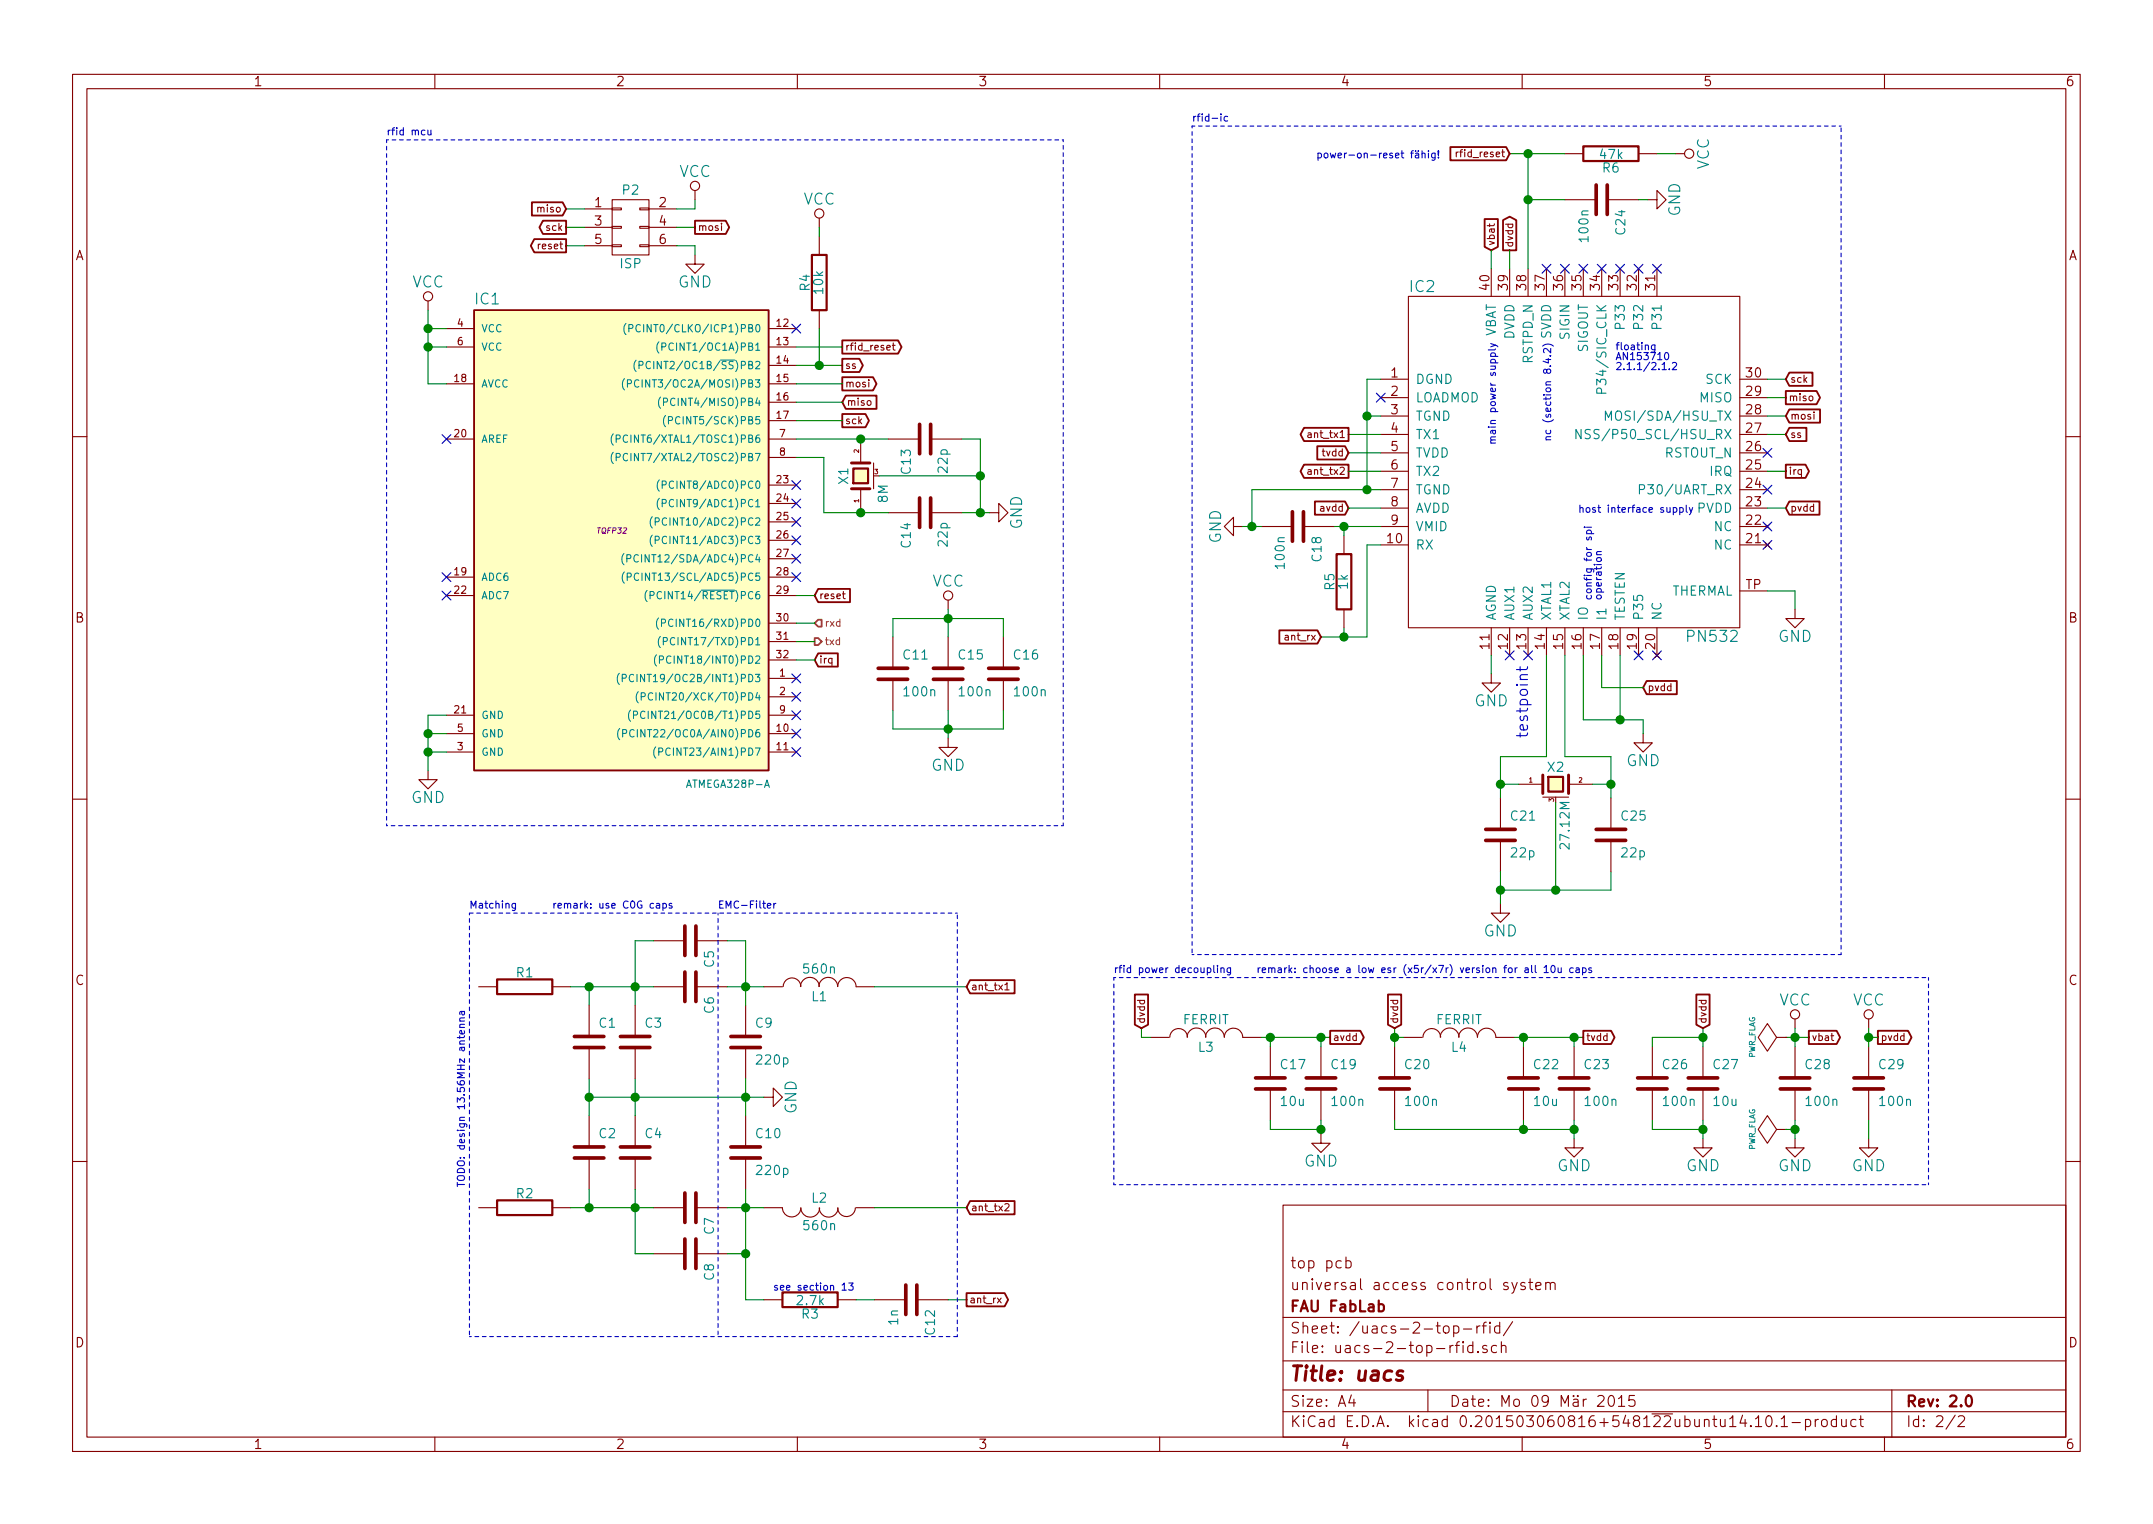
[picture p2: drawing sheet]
<svg xmlns="http://www.w3.org/2000/svg" width="297mm" height="210mm" viewBox="0 0 297 210" stroke-linecap="round" stroke-linejoin="round" font-family="sans-serif">
<g fill="none" stroke="#840000" stroke-width=".15">
<path d="M10 10.3h277v189.9h-277zM12 12.2h273v186.1h-273zM60 10.3v1.9M110 10.3v1.9M160 10.3v1.9M210 10.3v1.9M260 10.3v1.9M80.6 28.8h3.9M80.6 31.4h3.9M80.6 33.9h3.9M84.5 33.8h1.2v.2h-1.2zM84.5 31.2h1.2v.3h-1.2z"/>
<path d="M84.5 28.7h1.2v.3h-1.2zM84.5 27.6h5v7.6h-5zM88.3 33.8h1.2v.2h-1.2zM88.3 31.2h1.2v.3h-1.2zM88.3 28.7h1.2v.3h-1.2zM89.5 28.8h3.8M89.5 31.4h3.8M89.5 33.9h3.8M95.9 35.2v1.2h1.3l-1.3 1.3-1.3-1.3h1.3M95.9 26.3v1.3M113 30.1v1.3M113 32.6v2.6"/>
<path d="M200.9 21v.6M201.2 21l-.3 .2M205.7 37.1v3.8M207.2 21h.4M207.3 20.6v.9l.3 .1M208.3 37.1v3.8M210.8 37.1v3.8M213.4 37.1v3.8M215.9 37.1v3.8M215.9 27.6h4.3M215.9 21.2h2.5M218.4 37.1v3.8"/>
<path d="M221 37.1v3.8M221.7 27.6h4.4M223.5 37.1v3.8M226.1 37.1v3.8M226.1 21.2h2.5M227.3 27.6h1.3v-1.3l1.3 1.3-1.3 1.2v-1.2M228.6 37.1v3.8M231.1 21.2h1.3M59.1 41.5v1.3M61.6 45.3h3.8M61.6 47.9h3.8M61.6 53h3.8"/>
<path d="M106 45.3h3.9M106 47.9h3.9M106 50.4h3.9M106 53h3.9M106 55.5h3.9M106 58h3.9M113 42.8v2.5M122.4 48l.4-.1v-.2l-.3-.1-.1 .2v.5h.4M123.1 47.6h.4M123.2 47.3v.9l.3 .1M190.5 52.3h3.8M190.5 54.9h3.8"/>
<path d="M190.5 57.4h3.8M190.5 59.9h3.8M194.3 40.9h45.7v45.7h-45.7zM240 52.3h3.8M240 54.9h3.8M240 57.4h3.8M240 59.9h3.8M10 60.2h2M61.6 60.6h3.8M61.6 79.6h3.8M106 60.6h3.9M106 63.1h3.9"/>
<path d="M106 66.9h3.9M106 69.5h3.9M106 72h3.9M106 74.5h3.9M106 77.1h3.9M106 79.6h3.9M118.7 60.6v3.3M118.7 67.4v3.3M120.5 63.9v3.5M122.6 60.6h4.3M122.6 70.7h4.3M128.4 60.6h4.3"/>
<path d="M128.4 70.7h4.3M136.5 70.7h1.3v-1.2l1.3 1.2-1.3 1.3v-1.3M170.2 72.6v-1.2l-1.3 1.2 1.3 1.3v-1.3h1.2M174 72.6h4.3M179.8 72.6h4.3M185.4 73.9v2.5M190.5 62.5h3.8M190.5 65h3.8M190.5 67.6h3.8M190.5 70.1h3.8M190.5 72.6h3.8M190.5 75.2h3.8"/>
<path d="M240 62.5h3.8M240 65h3.8M240 67.6h3.8M240 70.1h3.8M240 72.6h3.8M240 75.2h3.8M243.5 74.9l.6 .6M243.5 72.3l.6 .6M244.1 74.9l-.6 .6M244.1 72.3l-.6 .6M285 60.2h2M61.6 98.7h3.8"/>
<path d="M61.6 82.2h3.8M106 93.6h3.9M106 96.1h3.9M106 98.7h3.9M106 86h3.9M106 88.5h3.9M106 82.2h3.9M106 91.1h3.9M116.2 81.9h.4M116.4 81.6v.9l.2 .1M123.2 87.9v4.3M123.2 93.7v4.3"/>
<path d="M130.8 82.8v1.3M130.8 87.9v4.3M130.8 93.7v4.3M138.4 87.9v4.3M138.4 93.7v4.3M185.4 84.1v2.5M205.7 93v1.2h1.3l-1.3 1.3-1.2-1.3h1.2M205.7 86.6v3.8M208.3 86.6v3.8M210.8 86.6v3.8M213.4 86.6v3.8M215.9 86.6v3.8"/>
<path d="M218.4 86.6v3.8M221 86.6v3.8M223.5 86.6v3.8M226.1 86.6v3.8M228.3 90.1l.6 .6M228.6 86.6v3.8M228.9 90.1l-.6 .6M240 81.5h3.8M247.6 84.1v1.2h1.3l-1.3 1.3-1.2-1.3h1.2M10 110.3h2M59.1 106.3v1.3h1.2l-1.2 1.2-1.3-1.2h1.3M61.6 103.8h3.8"/>
<path d="M61.6 101.2h3.8M106 103.8h3.9M106 101.2h3.9M130.8 101.8v1.3h1.3l-1.3 1.3-1.3-1.3h1.3M207 110.1v4.3M207 115.9v4.4M209.5 108.2h3.4M212.9 110h3.5M216.4 108.2h3.3M222.2 110.1v4.3M222.2 115.9v4.4M226.7 101.2v1.3h1.3l-1.3 1.3-1.3-1.3h1.3"/>
<path d="M285 110.3h2M66 136.1h2.6M76.2 136.1h2.5M81.3 138.7v4.3M87.6 138.7v4.3M90.2 136.1h4.3M90.2 129.8h4.3M96 136.1h4.3M96 129.8h4.3M102.9 138.7v4.3M105.4 136.1h2.5M108.1 136.1a1.22 1.22 0 0 1 1.2-1.2 1.22 1.22 0 0 1 1.2 1.2"/>
<path d="M110.4 136.1a1.3 1.3 0 0 1 1.3-1.3 1.3 1.3 0 0 1 1.3 1.3M113 136.1a1.3 1.3 0 0 1 1.3-1.3 1.3 1.3 0 0 1 1.3 1.3 1.27 1.27 0 0 1 1.2-1.2 1.27 1.27 0 0 1 1.3 1.2M118.1 136.1h2.5M138.6 135.9l.3-.3v1M138.6 136.6h.6M207 124.7v1.3h1.3l-1.3 1.2-1.3-1.2h1.3M81.3 144.5v4.3M81.3 153.9v4.3M81.3 159.8v4.3M87.6 144.5v4.3M87.6 153.9v4.3M87.6 159.8v4.3"/>
<path d="M102.9 144.5v4.3M102.9 153.9v4.3M102.9 159.8v4.3M105.4 151.4h1.3v-1.3l1.2 1.3-1.2 1.2v-1.2M158.7 143.1h2.6M161.4 143.1a1.22 1.22 0 0 1 1.2-1.2 1.22 1.22 0 0 1 1.2 1.2M163.8 143.1a1.3 1.3 0 0 1 1.3-1.3 1.3 1.3 0 0 1 1.3 1.3M166.3 143.1a1.3 1.3 0 0 1 1.3-1.3 1.3 1.3 0 0 1 1.3 1.3 1.27 1.27 0 0 1 1.3-1.2 1.27 1.27 0 0 1 1.2 1.2M171.4 143.1h2.6M175.3 144.4v4.3M175.3 150.2v4.4M182.2 156.5v1.2h1.3l-1.3 1.3-1.2-1.3h1.2"/>
<path d="M182.2 144.4v4.3M182.2 150.2v4.4M192.4 144.4v4.3M192.4 150.2v4.4M193.7 143.1h2.5M196.3 143.1a1.22 1.22 0 0 1 1.2-1.2 1.22 1.22 0 0 1 1.3 1.2M198.7 143.1a1.3 1.3 0 0 1 1.3-1.3 1.3 1.3 0 0 1 1.3 1.3M201.2 143.1a1.3 1.3 0 0 1 1.3-1.3 1.3 1.3 0 0 1 1.3 1.3 1.27 1.27 0 0 1 1.3-1.2 1.27 1.27 0 0 1 1.3 1.2M206.4 143.1h2.5M210.2 144.4v4.3M210.2 150.2v4.4M217.2 157.1v1.3h1.2l-1.2 1.2-1.3-1.2h1.3"/>
<path d="M217.2 144.4v4.3M217.2 150.2v4.4M228 144.4v4.3M228 150.2v4.4M234.9 157.1v1.3h1.3l-1.3 1.2-1.2-1.2h1.2M234.9 144.4v4.3M234.9 150.2v4.4M245.1 143.1l-1.3-1.9-1.2 1.9 1.2 1.9 1.3-1.9h1.3M245.1 155.8l-1.3-1.9-1.2 1.9 1.2 1.9 1.3-1.9h1.3M246.4 143.1h.1M246.4 155.8h.1M247.6 157.1v1.3h1.3l-1.3 1.2-1.2-1.2h1.2"/>
<path d="M247.6 140.6v1.3M247.6 144.4v4.3M247.6 150.2v4.4M257.8 157.1v1.3h1.3l-1.3 1.2-1.3-1.2h1.3M257.8 140.6v1.3M257.8 144.4v4.3M257.8 150.2v4.4M10 160.2h2M66 166.6h2.6M76.2 166.6h2.5M90.2 166.6h4.3M90.2 173h4.3"/>
<path d="M96 166.6h4.3M96 173h4.3M105.4 166.6h2.5a1.27 1.27 0 0 0 1.3 1.3 1.27 1.27 0 0 0 1.3-1.3 1.3 1.3 0 0 0 1.3 1.3 1.3 1.3 0 0 0 1.3-1.3M105.4 179.3h2.5M113 166.6a1.3 1.3 0 0 0 1.3 1.3 1.3 1.3 0 0 0 1.3-1.3M115.6 166.6a1.22 1.22 0 0 0 1.2 1.2 1.22 1.22 0 0 0 1.2-1.2M115.6 179.3h2.5M118.1 166.6h2.5M120.6 179.3h4.4M126.5 179.3h4.3M137.6 179.1l.5 .7M138.1 179.1l-.5 .7"/>
<path d="M138.6 166.2l.4-.1 .2 .2-.6 .8h.6M177 166.3h108v32h-108zM185.7 174a.48 .48 0 0 1 .6 .1l.1 .1-.1 .6a.48 .48 0 0 1-.6 0M185.7 173.4v1.5M208 177a.37 .37 0 0 0-.6 .1v.1a.54 .54 0 0 0 .6 .3l.1 .1-.1 .2-.1 .1-.5-.1M208.6 176.9l.3 1M209.3 176.9l-.5 1.4-.2 .1M210.4 177a.37 .37 0 0 0-.6 .1v.1a.54 .54 0 0 0 .6 .3l.1 .1-.1 .2-.2 .1-.4-.1M210.9 176.9h.6M211.1 176.4v1.3l.2 .2h.2M211.9 177.4l.7-.1-.1-.3-.4-.1-.2 .2 .1 .7 .1 .1 .4-.1M213.3 177.1a.38 .38 0 0 1 .6 0v.8"/>
<path d="M213.3 176.9v1M213.9 177.1a.36 .36 0 0 1 .3-.2 .36 .36 0 0 1 .4 .2v.8M285 160.2h2M60 198.3v1.9M110 198.3v1.9M160 198.3v1.9M177 194.8h108M177 191.8h108M177 187.8h108M177 181.8h108M186.4 192.5l-.3 1h.9M186.8 193v1"/>
<path d="M197 191.8v3M200.5 185.6l-.3 .1-.1 .2M200.6 183a.48 .48 0 0 1 .6 .1l.1 .1-.1 .6a.48 .48 0 0 1-.6 0M200.6 182.9v1.5M200.8 185.6h.5M201.3 185.1l-.2 .1-.1 .1v1.3M201.9 185.1l-.1 .1 .1 .1v-.1v-.1v.2M201.9 185.6v1M201.9 183.4h1.1M203.2 185.7l-.4-.1-.3 .3 .1 .6 .2 .1 .4-.1M203.2 185.1v1.5M203.8 182.9v1"/>
<path d="M203.9 186.5h.1l-.1 .1-.1-.1h.1v.1M204.2 182.9l-.3 .1-.1 .2M204.5 182.9h.6M205.1 182.4l-.3 .1-.1 .1v1.3M205.1 185.7a.37 .37 0 0 0-.6 .1v.1a.54 .54 0 0 0 .6 .3l.1 .1-.1 .2-.1 .1-.5-.1M205.6 182.4l-.1 .1 .1 .1v-.1v-.1v.2M205.6 182.9v1M206.5 185.7l-.5-.1-.2 .3v.6l.2 .1 .5-.1M206.9 183l-.4-.1-.3 .3 .1 .6 .2 .1 .4-.1M206.9 182.4v1.5M207.1 185.7a.38 .38 0 0 1 .7 .1v.8M207.1 185.1v1.5"/>
<path d="M208.7 182.3l-1.3 2M210 198.3v1.9M222 192.7a.35 .35 0 0 1 .4-.2 .35 .35 0 0 1 .3 .3 .77 .77 0 0 1-.5 1.2 .9 .9 0 0 1-.2-1.3zM223.3 193l.4-.5v1.5M223.3 194h.9M225.5 192.5h-.7l-.1 .7a.62 .62 0 0 1 .7 0l.2 .2-.1 .5-.2 .1h-.4l-.2-.1M242.2 195.8l.4-.5v1.5M242.2 196.8h.9M243.8 195.5a.35 .35 0 0 1 .3-.2 .35 .35 0 0 1 .3 .3 .77 .77 0 0 1-.4 1.2 .9 .9 0 0 1-.2-1.3zM245.1 196.7h.1l-.1 .1-.1-.1h.1v.1M245.7 195.8l.5-.5v1.5M245.7 196.8h.9"/>
<path d="M247.2 196.3h1.2M249.1 195.9a.48 .48 0 0 1 .6 .1l.1 .1-.1 .6a.48 .48 0 0 1-.6 0M249.1 195.8v1.5M250.4 195.8v1M250.9 195.8l-.3 .1-.2 .2M251.4 196a.41 .41 0 0 1 .7 .1v.4a.41 .41 0 0 1-.4 .3 .41 .41 0 0 1-.4-.3zM253.4 195.9l-.5-.1-.2 .3v.6l.2 .1 .5-.1M253.4 195.3v1.5M254.1 195.8l.1 .9a.4 .4 0 0 0 .5 0M254.7 195.8v1M256.1 195.9l-.5-.1-.3 .3 .1 .6 .2 .1 .5-.1M256.5 195.8h.6"/>
<path d="M256.7 195.3v1.3l.2 .2h.2M260 198.3v1.9M261 191.8v6.5M269.7 195.2l-1.2 2M270.2 195.5l.2-.2 .5 .1a.37 .37 0 0 1 .1 .6l-.9 .8h.9"/>
<circle cx="95.9" cy="25.6" r=".63"/>
<circle cx="113" cy="29.5" r=".63"/>
<circle cx="233" cy="21.2" r=".63"/>
<circle cx="59.1" cy="40.9" r=".63"/>
<circle cx="130.8" cy="82.2" r=".63"/>
<circle cx="247.6" cy="139.9" r=".63"/>
<circle cx="257.8" cy="139.9" r=".63"/>
</g>
<path d="M112 35.2h2v7.6h-2zM218.4 20.2h7.7v2h-7.7zM117.7 64.6h2.1v2.1h-2.1zM184.4 76.4h2v7.7h-2zM213.6 107.2h2v2h-2zM68.6 135.1h7.6v2.1h-7.6zM68.6 165.6h7.6v2h-7.6zM107.9 178.3h7.7v2h-7.7zM271.3 192.7a.35 .35 0 0 1 .4-.2 .35 .35 0 0 1 .3 .3 .77 .77 0 0 1-.4 1.2 .9 .9 0 0 1-.3-1.3z" fill="none" stroke="#840000" stroke-width=".3"/>
<path d="M117.5 67.4h2.5M117.5 63.9h2.5M212.9 106.9v2.6M216.4 106.9v2.6M193.5 189.2l-.4-.1-.2 .1-.2 .3 .3 .3 .4 .1 .1 .3-.1 .1-.2 .1-.6-.1" fill="none" stroke="#840000" stroke-width=".41"/>
<g fill="none" stroke="#008484" stroke-width=".15">
<path d="M84.6 59.9a1.2 1.2 0 0 0 0 1.5M86.2 52.2a1.2 1.2 0 0 0 0 1.6M86.4 44.6a1.2 1.2 0 0 0 0 1.6M86.6 52.9h.4l.1-.2-.1-.3h-.4v1M86.8 45.3h.4l.1-.2-.1-.3h-.4v1M87.8 49.7a1.2 1.2 0 0 0 0 1.6M88.1 52.5a.4 .4 0 0 0-.5 0 .4 .4 0 0 0-.1 .5 .37 .37 0 0 0 .2 .4 .37 .37 0 0 0 .4-.1M88.2 50.4l.4-.1 .1-.1-.1-.3h-.4v1M88.3 44.9a.4 .4 0 0 0-.5 0 .4 .4 0 0 0-.1 .5 .37 .37 0 0 0 .2 .3 .37 .37 0 0 0 .4 0M89.7 50a.4 .4 0 0 0-.5-.1 .4 .4 0 0 0-.1 .5 .37 .37 0 0 0 .2 .4 .37 .37 0 0 0 .4 0M90.9 47.2a1.2 1.2 0 0 0 0 1.5M91.1 54.8a1.2 1.2 0 0 0 0 1.5"/>
<path d="M91.3 47.8h.5l.1-.2-.1-.2-.5-.1v1M91.5 55.5l.5-.1 .1-.1-.1-.3-.5-.1v1.1M91.8 57.3a1.2 1.2 0 0 0 0 1.6M92.2 58h.5l.1-.2-.1-.3h-.5v1M218.1 59.3v1.2l-.7-1.2v1.2M219.4 59.3a.57 .57 0 0 0-.7 .1v.3l.6 .3 .1 .3-.2 .2-.5-.1M221 54.2l-.1-.6-.2-.1-.3 .1-.1 .2v.4h1.3M221.5 58v-1.3l.4 .9 .4-.9v1.3M84.6 62.4a1.2 1.2 0 0 0 0 1.6M85 60.5h.5l.1-.2-.1-.2-.5-.1v1M85 63.1l.5-.1 .1-.1-.1-.3h-.5v1M86.1 76.4a1.2 1.2 0 0 0 0 1.5"/>
<path d="M86.1 78.9a1.2 1.2 0 0 0 0 1.6M86.5 77.1l.5-.1v-.1v-.3l-.5-.1v1M86.5 79.6l.5-.1 .1-.1-.1-.3h-.5v1M88.1 76.6a.4 .4 0 0 0-.5 0 .4 .4 0 0 0-.1 .5 .37 .37 0 0 0 .1 .4 .37 .37 0 0 0 .5-.1M88.1 79.2a.4 .4 0 0 0-.5 0 .4 .4 0 0 0-.1 .4 .37 .37 0 0 0 .2 .4 .37 .37 0 0 0 .4 0M90 71.3a1.2 1.2 0 0 0 0 1.5M90 73.8a1.2 1.2 0 0 0 0 1.6M90.4 72l.5-.1 .1-.1-.1-.3-.5-.1v1.1M90.4 74.5h.5l.1-.2-.1-.3h-.5v1M91 66.2a1.2 1.2 0 0 0 0 1.6M91 68.8a1.2 1.2 0 0 0 0 1.5M91.4 66.9l.4-.1 .1-.1-.1-.3h-.4v1"/>
<path d="M91.4 69.4h.4l.1-.2-.1-.2-.4-.1v1M226.2 67.5h.6l.1-.2-.1-.3-.1-.1h-.5v1.2M85.4 92.9a1.2 1.2 0 0 0 0 1.5M85.9 93.6l.4-.1 .1-.1-.1-.3-.4-.1v1.1M87 98a1.2 1.2 0 0 0 0 1.5M87.4 98.6h.5l.1-.2-.1-.2-.5-.1v1M87.4 93.1a.4 .4 0 0 0-.5 0 .4 .4 0 0 0-.1 .5 .37 .37 0 0 0 .2 .4 .37 .37 0 0 0 .4-.1M88.1 95.4a1.2 1.2 0 0 0 0 1.6M88.5 96.1h.5v-.2v-.3h-.5v1M89 98.2a.4 .4 0 0 0-.5 0 .4 .4 0 0 0-.1 .5 .37 .37 0 0 0 .2 .4 .37 .37 0 0 0 .4-.1M89.3 81.5a1.2 1.2 0 0 0 0 1.5M89.7 82.1h.5v-.2v-.2l-.5-.1v1"/>
<path d="M90 95.7a.4 .4 0 0 0-.5 0 .4 .4 0 0 0-.1 .5 .37 .37 0 0 0 .2 .3 .37 .37 0 0 0 .4 0M90.6 90.3a1.2 1.2 0 0 0 0 1.6M90.9 85.3a1.2 1.2 0 0 0 0 1.5M91 91h.5v-.2v-.3h-.5v1M91.1 87.8a1.2 1.2 0 0 0 0 1.6M91.3 85.9h.4l.1-.2-.1-.2-.4-.1v1M91.5 88.5l.5-.1 .1-.1-.1-.3h-.5v1M96.8 81.4h4.5M85.5 100.5a1.2 1.2 0 0 0 0 1.6M85.9 101.2l.5-.1 .1-.1-.1-.3h-.5v1M87.5 100.8a.4 .4 0 0 0-.5-.1 .4 .4 0 0 0-.1 .5 .37 .37 0 0 0 .2 .4 .37 .37 0 0 0 .4 0M90.5 103a1.2 1.2 0 0 0 0 1.6"/>
<path d="M90.9 103.7h.5v-.2v-.3h-.5v1M105.5 108.6l.3-1 .3 1"/>
</g>
<g fill="#ffffc2" stroke="#ffffc2" stroke-width=".25">
<path d="M213.6 107.2h2v2h-2z"/>
<path d="M65.4 42.8h40.6v63.5h-40.6z"/>
<path d="M117.7 64.6h2.1v2.1h-2.1z"/>
</g>
<g fill="none" stroke="#840000" stroke-width=".51">
<path d="M220.2 25.5v4.1M221.7 25.5v4.1M126.9 58.5v4.1M128.4 58.5v4.1M126.9 68.7v4.1M128.4 68.7v4.1M178.3 70.6v4.1M179.8 70.6v4.1M121.2 93.7h4M121.2 92.2h4M128.8 93.7h4M128.8 92.2h4"/>
<path d="M136.4 93.7h4.1M136.4 92.2h4.1M205 115.9h4M205 114.4h4M220.2 115.9h4.1M220.2 114.4h4.1M94.5 127.8v4M94.5 134.1v4.1M96 127.8v4M96 134.1v4.1M79.2 144.5h4.1M79.2 143h4.1"/>
<path d="M79.2 159.8h4.1M79.2 158.2h4.1M85.6 144.5h4.1M85.6 143h4.1M85.6 159.8h4.1M85.6 158.2h4.1M100.8 144.5h4.1M100.8 143h4.1M100.8 159.8h4.1M100.8 158.2h4.1M173.2 150.2h4.1M173.2 148.7h4.1"/>
<path d="M180.2 150.2h4.1M180.2 148.7h4.1M190.4 150.2h4M190.4 148.7h4M208.2 150.2h4M208.2 148.7h4M215.1 150.2h4.1M215.1 148.7h4.1M225.9 150.2h4.1M225.9 148.7h4.1M232.9 150.2h4.1M232.9 148.7h4.1"/>
<path d="M245.6 150.2h4.1M245.6 148.7h4.1M255.8 150.2h4M255.8 148.7h4M94.5 164.6v4.1M94.5 170.9v4.1M96 164.6v4.1M96 170.9v4.1M125 177.3v4.1M126.5 177.3v4.1"/>
</g>
<g fill="none" stroke="#0000c2" stroke-width=".15">
<path d="M59 18l.1 .6h.2l.2-.1M59.5 18v.6M168.5 15.7v.1M168.5 16v.7M169.4 16.1l-.3-.1-.2 .3 .1 .4h.4M195.3 21.2h.4v.6M195.3 20.8v.1M195.7 20.8v.1M195.7 21.4h-.3l-.2 .2 .2 .2 .3-.1M196.2 21.2a.23 .23 0 0 1 .4 .1v.5M196.2 20.8v1M197.1 20.8v.1"/>
<path d="M197.1 21.1v.7M198 21.1v.8l-.2 .2h-.2M198 21.2l-.3-.1-.2 .2 .1 .4h.4M198.5 21.7v.1M198.5 20.8v.6M205.7 47.4l.9 .3 .1 .1M206.3 47.6l-.6 .2M212.8 47.7a1.13 1.13 0 0 1 1.5 0M213.3 59.4v.2l.2 .2 .4-.1v-.3M228.3 47.6v.8l-.2 .2-.2-.1M228.3 47.6h-.3l-.2 .2 .1 .4h.4M229.3 51h.6"/>
<path d="M229.7 48.7l.2-.1a.53 .53 0 0 1 .3 .5 .53 .53 0 0 1-.3 .5l-.2-.1-.1-.3zM230.3 50.9v.1M230.7 50.1l.4-.1 .2 .3-.6 .7h.6M205.7 61.1h.6M206.3 60.7h-.5a.24 .24 0 0 0-.1 .2 .24 .24 0 0 0 .1 .2M206.3 60.3h-.5a.23 .23 0 0 0-.1 .2 .23 .23 0 0 0 .1 .2M213.3 60.7h.6M213.9 60.2h-.5a.24 .24 0 0 0-.1 .2 .24 .24 0 0 0 .1 .3M218 70.1a.23 .23 0 0 1 .4 .1v.5M218 69.7v1M218.6 72.7h.1M218.9 70.1l.1-.1 .3 .1 .1 .4-.1 .1-.3 .1-.1-.1z"/>
<path d="M218.9 73.6h1M218.9 72.7h.7M218.9 74.1v.2l.1 .2 .2-.1 .1-.3h.2v.4M218.9 73.6v-.3l.2-.2 .4 .1v.4M220.3 76.5h.6M220.9 76.1h-.5a.24 .24 0 0 0-.1 .2 .24 .24 0 0 0 .1 .2M233.1 70l.2 .7M233.5 70l-.3 .9-.1 .1M209.7 92v.6M210.7 93.1h-.7a.37 .37 0 0 0-.3 .3 .37 .37 0 0 0 .2 .3M210.7 92v.3l-.2 .1h-1.3M63.7 139.5v.4l.2 .1 .2-.1-.1-.4"/>
<path d="M64.1 139.5l-.6 .1v.4M71.1 124.6v.8l-.2 .2h-.2M71.1 124.7l-.3-.1-.2 .2 .1 .4h.4M90.6 124.7h.4v.6M91 124.9h-.3l-.2 .2 .2 .2 .3-.1M91.5 124.7l.2-.1 .2 .2-.1 .4h-.3M91.5 124.6v1M92.7 124.7l-.2-.1-.2 .2 .1 .1 .3 .1v.2h-.4M105.9 125l.4-.1v-.2l-.3-.1-.1 .2v.4h.4M106.8 124.6v.7M107 124.6l-.2 .2M167.5 133.2v.9l.1 .1"/>
<path d="M168 133.2v.1M168 133.5v.7M168.5 133.6a.23 .23 0 0 1 .4 .1v.5M168.5 133.5v.7M169.8 133.5v.8l-.2 .2h-.3M169.8 133.6l-.3-.1-.2 .2 .1 .4h.4M209.3 133.5l-.3 .2M210.4 133.6h.4v.6M210.8 133.8h-.3l-.1 .2 .1 .2 .3-.1M211.3 133.2v.9l.2 .1M211.8 133.2v.9l.2 .1M213 133.5l.3-.3v1"/>
<path d="M213 134.2h.6M214.1 133.3l.1-.1a.53 .53 0 0 1 .4 .5 .53 .53 0 0 1-.4 .5l-.1-.1-.1-.3zM215 133.5v.6l.2 .1 .2-.1M215.4 133.5v.7M217 133.6l-.2-.1-.2 .2 .1 .4h.3M217.4 133.6h.4l.1 .6M217.9 133.8h-.3l-.2 .2 .2 .2 .3-.1M218.3 133.6l.3-.1 .2 .2-.1 .4h-.4M218.3 133.5v1M219.6 133.6l-.3-.1-.1 .2v.1l.4 .1v.2h-.4M63.1 163.1v.6M63.1 163.4h1"/>
<path d="M63.1 162.3l.1-.1h.6h.2l.1 .2a.35 .35 0 0 1-.3 .5h-.4a.34 .34 0 0 1-.3-.6zM63.2 161.3a.51 .51 0 0 1 .6-.1 .51 .51 0 0 1 .3 .6h-1v-.3zM116.2 177.3l.3-.3v1M116.2 178h.6M117.1 177h.6l-.3 .4 .3 .2v.3l-.2 .1-.4-.1"/>
</g>
<g fill="none" stroke="#000084" stroke-width=".15">
<path d="M212.8 36.5l1.2 1.2M214 36.5l-1.2 1.2M215.3 36.5l1.2 1.2M216.5 36.5l-1.2 1.2M217.8 36.5l1.2 1.2M219 36.5l-1.2 1.2M220.4 36.5l1.2 1.2M221.6 36.5l-1.2 1.2M222.9 36.5l1.2 1.2M224.1 36.5l-1.2 1.2M225.5 36.5l1.2 1.2M226.7 36.5l-1.2 1.2"/>
<path d="M228 36.5l1.2 1.2M229.2 36.5l-1.2 1.2M61 60l1.2 1.2M62.2 60l-1.2 1.2M109.2 44.7l1.3 1.2M110.5 44.7l-1.3 1.2M189.9 54.2l1.2 1.3M191.1 54.2l-1.2 1.3M61 79l1.2 1.2M62.2 79l-1.2 1.2M109.2 79l1.3 1.2M109.2 76.5l1.3 1.2"/>
<path d="M109.2 73.9l1.3 1.3M109.2 71.4l1.3 1.2M109.2 68.9l1.3 1.2M109.2 66.3l1.3 1.2M110.5 79l-1.3 1.2M110.5 76.5l-1.3 1.2M110.5 73.9l-1.3 1.3M110.5 71.4l-1.3 1.2M110.5 68.9l-1.3 1.2M110.5 66.3l-1.3 1.2M243.2 66.9l1.2 1.3M243.2 61.9l1.2 1.2"/>
<path d="M243.2 72l1.2 1.2M243.2 74.6l1.2 1.2M244.4 66.9l-1.2 1.3M244.4 61.9l-1.2 1.2M244.4 72l-1.2 1.2M244.4 74.6l-1.2 1.2M61 81.6l1.2 1.2M62.2 81.6l-1.2 1.2M109.2 98.1l1.3 1.2M109.2 95.5l1.3 1.2M109.2 93l1.3 1.2M110.5 98.1l-1.3 1.2"/>
<path d="M110.5 95.5l-1.3 1.2M110.5 93l-1.3 1.2M207.7 89.8l1.2 1.2M208.9 89.8l-1.2 1.2M210.2 89.8l1.2 1.2M211.4 89.8l-1.2 1.2M225.5 89.8l1.2 1.2M226.7 89.8l-1.2 1.2M228 89.8l1.2 1.2M229.2 89.8l-1.2 1.2M109.2 103.1l1.3 1.3M109.2 100.6l1.3 1.2"/>
<path d="M110.5 103.1l-1.3 1.3M110.5 100.6l-1.3 1.2"/>
</g>
<g fill="none" stroke="#840000" stroke-width=".25">
<path d="M73.4 27.9h4.2l.5 .9-.5 .9h-4.2zM73.7 33h4.4v1.8h-4.4l-.5-.9zM74.9 30.4h3.2v1.9h-3.2l-.5-.9zM95.9 30.4h4.2l.5 1-.5 .9h-4.2zM200.1 20.3h7.7l.5 .9-.5 .9h-7.7zM204.8 30.2h1.9v3.9l-1 .4-.9-.4zM207.4 30.4l.9-.5 .9 .5v4.1h-1.8zM65.4 42.8h40.6v63.5h-40.6zM116.2 49.5h2.4l.4 .9-.4 .9h-2.4zM116.2 52h4.2l.5 1-.5 .9h-4.2zM116.2 57.1h3.2l.5 .9-.5 .9h-3.2zM116.2 47h7.7l.5 .9-.5 .9h-7.7z"/>
<path d="M116.7 54.6h4.2v1.8h-4.2l-.5-.9zM179.9 59h6.2v1.9h-6.2l-.5-1zM246.4 53.9h4.2l.5 1-.5 .9h-4.2zM246.9 59h2.3v1.9h-2.3l-.5-1zM246.9 56.5h4.2v1.8h-4.2l-.5-.9zM246.9 51.4h3.2v1.8h-3.2l-.5-.9zM179.9 64.1h6.2v1.8h-6.2l-.5-.9zM181.4 69.2h4.2l.5 .9-.5 .9h-4.2zM181.7 61.6h3.9l.5 .9-.5 .9h-3.9zM246.4 64.1h2.7l.5 .9-.5 .9h-2.7zM246.9 69.2h4.1v1.8h-4.1l-.5-.9zM112.9 90.1h2.7v1.9h-2.7l-.5-.9z"/>
<path d="M112.9 81.2h4.4v1.9h-4.4l-.5-.9zM176.5 87h5.3l.4 .9-.4 .9h-5.3zM227.2 93.9h4.1v1.9h-4.1l-.5-.9zM133.8 135.2h6.2v1.9h-6.2l-.5-1zM156.6 137.2h1.8v4.2l-.9 .5-.9-.5zM191.5 137.2h1.8v4.2l-.9 .5-.9-.5zM234 137.2h1.9v4.2l-1 .5-.9-.5zM183.5 142.2h4.2l.5 .9-.5 .9h-4.2zM218.4 142.2h3.9l.5 .9-.5 .9h-3.9zM249.6 142.2h3.8l.5 .9-.5 .9h-3.8zM259.1 142.2h4.1l.5 .9-.5 .9h-4.1zM133.3 178.4h5.3l.5 .9-.5 .9h-5.3z"/>
<path d="M133.8 165.7h6.2v1.8h-6.2l-.5-.9z"/>
</g>
<path d="M112.4 88h.5l.5 .5-.5 .5h-.5zM112.9 85.5h.5v1h-.5l-.5-.5z" fill="none" stroke="#848400" stroke-width=".25"/>
<g fill="none" stroke="#008400" stroke-width=".15">
<path d="M78.1 28.8h2.5M78.1 33.9h2.5M78.1 31.4h2.5M93.3 33.9h2.6v1.3M93.3 31.4h2.6M95.9 27.6v1.2h-2.6M113 31.4v1.2M205.7 34.5v2.6M208.3 21.2h7.6M208.3 34.5v2.6M210.8 27.6h5.1M210.8 21.2v15.9"/>
<path d="M226.1 27.6h1.2M228.6 21.2h2.5M59.1 47.9h2.5M59.1 42.8v10.2h2.5M59.1 45.3h2.5M109.9 47.9h6.3M109.9 53h6.3M109.9 50.4h6.3M109.9 55.5h6.3M109.9 58h6.3M113 45.3v5.1M186.1 59.9h4.4"/>
<path d="M188.6 57.4h1.9M190.5 52.3h-1.9v15.3M243.8 57.4h2.6M243.8 59.9h2.6M243.8 54.9h2.6M243.8 52.3h2.6M109.9 63.1h3.8v7.6h8.9M109.9 60.6h12.7M121.3 65.7h14M132.7 70.7h3.8M132.7 60.6h2.6v10.1M171.4 72.6h2.6"/>
<path d="M184.1 72.6h6.4M185.4 72.6v1.3M186.1 70.1h4.4M186.1 65h4.4M186.1 62.5h4.4M190.5 67.6h-17.8v5M190.5 75.2h-1.9v12.7h-6.4M243.8 70.1h2.6M243.8 65h2.6M61.6 98.7h-2.5v7.6M109.9 86h2.5M109.9 88.5h2.5"/>
<path d="M109.9 91.1h2.5M109.9 82.2h2.5M123.2 98v2.6h15.2v-2.6M123.2 87.9v-2.6h15.2v2.6M130.8 84.1v3.8M130.8 98v3.8M185.4 86.6v1.3M205.7 90.4v2.6M213.4 90.4v14h-6.4v5.7M215.9 90.4v14h6.3v5.7M218.4 90.4v8.9h8.3v1.9M221 90.4v4.5h5.7"/>
<path d="M223.5 90.4v8.9M243.8 81.5h3.8v2.6M59.1 101.2h2.5M59.1 103.8h2.5M207 108.2h2.5M214.6 110.7v12.1M219.7 108.2h2.5M78.7 136.1h11.5M81.3 136.1v2.6M90.2 129.8h-2.6v8.9M100.3 129.8h2.6v8.9M100.3 136.1h5.1"/>
<path d="M120.6 136.1h12.7M207 120.3v4.4M222.2 120.3v2.5h-15.2M81.3 151.4h24.1M81.3 148.8v5.1M87.6 148.8v5.1M102.9 148.8v5.1M157.5 141.9v1.2h1.2M174 143.1h9.5M175.3 154.6v1.2h6.9M175.3 143.1v1.3M182.2 143.1v1.3"/>
<path d="M182.2 154.6v1.9M192.4 143.1h1.3M192.4 154.6v1.2h24.8M192.4 141.9v2.5M208.9 143.1h9.5M210.2 143.1v1.3M210.2 154.6v1.2M217.2 143.1v1.3M217.2 154.6v2.5M228 154.6v1.2h6.9M234.9 143.1h-6.9v1.3M234.9 141.9v2.5"/>
<path d="M234.9 154.6v2.5M246.4 143.1h3.2M246.4 155.8h1.2M247.6 141.9v2.5M247.6 154.6v2.5M257.8 143.1h1.3M257.8 141.9v2.5M257.8 154.6v2.5M78.7 166.6h11.5M81.3 164.1v2.5M87.6 164.1v8.9h2.6M100.3 166.6h5.1"/>
<path d="M100.3 173h2.6M102.9 164.1v15.2h2.5M118.1 179.3h2.5M120.6 166.6h12.7M130.8 179.3h2.5"/>
</g>
<g fill="#008400" stroke="#008400" stroke-width=".25">
<circle cx="214.6" cy="122.8" r=".51"/>
<circle cx="207" cy="122.8" r=".51"/>
<circle cx="207" cy="108.2" r=".51"/>
<circle cx="222.3" cy="108.2" r=".51"/>
<circle cx="210.8" cy="27.6" r=".51"/>
<circle cx="210.8" cy="21.2" r=".51"/>
<circle cx="102.9" cy="136.1" r=".51"/>
<circle cx="102.9" cy="151.4" r=".51"/>
<circle cx="102.9" cy="166.6" r=".51"/>
<circle cx="87.6" cy="136.1" r=".51"/>
<circle cx="87.6" cy="151.4" r=".51"/>
<circle cx="81.3" cy="151.4" r=".51"/>
<circle cx="87.6" cy="166.6" r=".51"/>
<circle cx="81.3" cy="166.6" r=".51"/>
<circle cx="81.3" cy="136.1" r=".51"/>
<circle cx="102.9" cy="173" r=".51"/>
<circle cx="59.1" cy="45.3" r=".51"/>
<circle cx="59.1" cy="47.9" r=".51"/>
<circle cx="59.1" cy="101.2" r=".51"/>
<circle cx="59.1" cy="103.8" r=".51"/>
<circle cx="130.8" cy="100.6" r=".51"/>
<circle cx="130.8" cy="85.3" r=".51"/>
<circle cx="118.7" cy="70.7" r=".51"/>
<circle cx="118.7" cy="60.6" r=".51"/>
<circle cx="135.3" cy="70.7" r=".51"/>
<circle cx="210.2" cy="143.1" r=".51"/>
<circle cx="217.2" cy="155.8" r=".51"/>
<circle cx="210.2" cy="155.8" r=".51"/>
<circle cx="175.3" cy="143.1" r=".51"/>
<circle cx="182.2" cy="143.1" r=".51"/>
<circle cx="182.2" cy="155.8" r=".51"/>
<circle cx="247.7" cy="143.1" r=".51"/>
<circle cx="235" cy="155.8" r=".51"/>
<circle cx="188.6" cy="67.6" r=".51"/>
<circle cx="185.4" cy="87.9" r=".51"/>
<circle cx="185.4" cy="72.6" r=".51"/>
<circle cx="192.4" cy="143.1" r=".51"/>
<circle cx="217.2" cy="143.1" r=".51"/>
<circle cx="257.8" cy="143.1" r=".51"/>
<circle cx="235" cy="143.1" r=".51"/>
<circle cx="188.6" cy="57.4" r=".51"/>
<circle cx="172.7" cy="72.6" r=".51"/>
<circle cx="223.5" cy="99.3" r=".51"/>
<circle cx="113" cy="50.4" r=".51"/>
<circle cx="135.3" cy="65.7" r=".51"/>
<circle cx="247.7" cy="155.8" r=".51"/>
</g>
<g fill="none" stroke="#0000c2" stroke-width=".15" stroke-dasharray=".5" stroke-dashoffset=".3">
<path d="M53.3 19.3h93.4M146.7 19.3v94.6M164.5 17.4v114.3M254 17.4h-89.5M53.3 113.9v-94.6M146.7 113.9h-93.4M64.8 126v58.4M99.1 126v58.4M132.1 126h-67.3M153.7 134.9h112.4M164.5 131.7h89.5M254 131.7v-114.3"/>
<path d="M153.7 163.4h112.4M153.7 163.4v-28.5M266.1 163.4v-28.5M64.8 184.4h67.3M132.1 184.4v-58.4"/>
</g>
<text font-size="2.8" fill="#840000" x="178" y="190.5">Title: uacs</text>
<g font-size="2.1" fill="#008484">
<text x="235.8" y="23.4" transform="rotate(-90 235.8 23.4)">VCC</text>
<text x="93.6" y="24.4">VCC</text>
<text x="110.8" y="28.2">VCC</text>
<text x="231.8" y="29.9" transform="rotate(-90 231.8 29.9)">GND</text>
<text x="56.8" y="39.7">VCC</text>
<text x="93.5" y="39.7">GND</text>
<text x="194.6" y="40.3">IC2</text>
<text x="65.6" y="42">IC1</text>
<text x="141" y="73.1" transform="rotate(-90 141 73.1)">GND</text>
<text x="168.5" y="75" transform="rotate(-90 168.5 75)">GND</text>
<text x="128.6" y="80.9">VCC</text>
<text x="233" y="88.6">PN532</text>
<text x="245.3" y="88.6">GND</text>
<text x="203.4" y="97.5">GND</text>
<text x="128.4" y="106.3">GND</text>
<text x="224.3" y="105.7">GND</text>
<text x="56.7" y="110.8">GND</text>
<text x="204.6" y="129.2">GND</text>
<text x="245.4" y="138.7">VCC</text>
<text x="255.6" y="138.7">VCC</text>
<text x="109.9" y="153.7" transform="rotate(-90 109.9 153.7)">GND</text>
<text x="179.9" y="161">GND</text>
<text x="214.8" y="161.6">GND</text>
<text x="232.6" y="161.6">GND</text>
<text x="245.3" y="161.6">GND</text>
<text x="255.4" y="161.6">GND</text>
</g>
<text font-size="2.1" fill="#0000c2" x="210.8" y="101.8" transform="rotate(-90 210.8 101.8)">testpoint</text>
<g font-size="2.1" fill="#840000">
<text x="178" y="178">universal access control system</text>
<text x="178" y="175">top pcb</text>
<text x="178" y="184">Sheet: /uacs-2-top-rfid/</text>
<text x="178" y="181">FAU FabLab</text>
<text x="178" y="186.7">File: uacs-2-top-rfid.sch</text>
<text x="178" y="196.9">KiCad E.D.A. kicad 0.201503060816+548122ubuntu14.10.1-product</text>
<text x="178" y="194.1">Size: A4</text>
<text x="200" y="194.1">Date: Mo 09 Mär 2015</text>
<text x="263" y="194.1">Rev: 2.0</text>
<text x="263" y="196.9">Id: 2/2</text>
</g>
<g font-size="1.8" fill="#840000">
<text x="35" y="11.9">1</text>
<text x="85" y="11.9">2</text>
<text x="135" y="11.9">3</text>
<text x="185" y="11.9">4</text>
<text x="235" y="11.9">5</text>
<text x="285" y="11.9">6</text>
<text x="82.1" y="28.6">1</text>
<text x="91" y="28.6">2</text>
<text x="10.4" y="35.9">A</text>
<text x="82.1" y="31.1">3</text>
<text x="82.1" y="33.6">5</text>
<text x="91" y="31.1">4</text>
<text x="91" y="33.6">6</text>
<text x="285.4" y="35.9">A</text>
<text x="205.5" y="39.9" transform="rotate(-90 205.5 39.9)">40</text>
<text x="208" y="39.9" transform="rotate(-90 208 39.9)">39</text>
<text x="210.6" y="39.9" transform="rotate(-90 210.6 39.9)">38</text>
<text x="213.1" y="39.9" transform="rotate(-90 213.1 39.9)">37</text>
<text x="215.6" y="39.9" transform="rotate(-90 215.6 39.9)">36</text>
<text x="218.2" y="39.9" transform="rotate(-90 218.2 39.9)">35</text>
<text x="220.7" y="39.9" transform="rotate(-90 220.7 39.9)">34</text>
<text x="223.3" y="39.9" transform="rotate(-90 223.3 39.9)">33</text>
<text x="225.8" y="39.9" transform="rotate(-90 225.8 39.9)">32</text>
<text x="228.3" y="39.9" transform="rotate(-90 228.3 39.9)">31</text>
<text x="191.9" y="52.1">1</text>
<text x="241" y="52.1">30</text>
<text x="191.9" y="54.6">2</text>
<text x="191.9" y="57.1">3</text>
<text x="191.9" y="59.7">4</text>
<text x="241" y="59.7">27</text>
<text x="241" y="57.1">28</text>
<text x="241" y="54.6">29</text>
<text x="191.9" y="62.2">5</text>
<text x="191.9" y="64.8">6</text>
<text x="241" y="64.8">25</text>
<text x="241" y="62.2">26</text>
<text x="191.9" y="67.3">7</text>
<text x="191.9" y="69.8">8</text>
<text x="241" y="69.8">23</text>
<text x="241" y="67.3">24</text>
<text x="191.4" y="74.9">10</text>
<text x="191.9" y="72.4">9</text>
<text x="241" y="74.9">21</text>
<text x="241" y="72.4">22</text>
<text x="240.8" y="81.3">TP</text>
<text x="10.4" y="85.9">B</text>
<text x="205.5" y="89.5" transform="rotate(-90 205.5 89.5)">11</text>
<text x="208" y="89.5" transform="rotate(-90 208 89.5)">12</text>
<text x="210.6" y="89.5" transform="rotate(-90 210.6 89.5)">13</text>
<text x="213.1" y="89.5" transform="rotate(-90 213.1 89.5)">14</text>
<text x="215.6" y="89.5" transform="rotate(-90 215.6 89.5)">15</text>
<text x="218.2" y="89.5" transform="rotate(-90 218.2 89.5)">16</text>
<text x="220.7" y="89.5" transform="rotate(-90 220.7 89.5)">17</text>
<text x="223.3" y="89.5" transform="rotate(-90 223.3 89.5)">18</text>
<text x="225.8" y="89.5" transform="rotate(-90 225.8 89.5)">19</text>
<text x="228.3" y="89.5" transform="rotate(-90 228.3 89.5)">20</text>
<text x="285.4" y="85.9">B</text>
<text x="10.4" y="135.9">C</text>
<text x="285.4" y="135.9">C</text>
<text x="10.4" y="185.9">D</text>
<text x="285.4" y="185.9">D</text>
<text x="35" y="199.9">1</text>
<text x="85" y="199.9">2</text>
<text x="135" y="199.9">3</text>
<text x="185" y="199.9">4</text>
<text x="235" y="199.9">5</text>
<text x="285" y="199.9">6</text>
</g>
<g font-size="1.8" fill="#008484">
<text x="220.8" y="21.9">47k</text>
<text x="221.1" y="23.8">R6</text>
<text x="85.9" y="26.8">P2</text>
<text x="219.2" y="33.2" transform="rotate(-90 219.2 33.2)">100n</text>
<text x="224.2" y="32.3" transform="rotate(-90 224.2 32.3)">C24</text>
<text x="85.6" y="37">ISP</text>
<text x="111.7" y="40.1" transform="rotate(-90 111.7 40.1)">R4</text>
<text x="113.6" y="40.5" transform="rotate(-90 113.6 40.5)">10k</text>
<text x="206.4" y="46.7" transform="rotate(-90 206.4 46.7)">VBAT</text>
<text x="208.9" y="46.9" transform="rotate(-90 208.9 46.9)">DVDD</text>
<text x="214" y="46.8" transform="rotate(-90 214 46.8)">SVDD</text>
<text x="216.5" y="46.7" transform="rotate(-90 216.5 46.7)">SIGIN</text>
<text x="224.2" y="45.1" transform="rotate(-90 224.2 45.1)">P33</text>
<text x="226.7" y="45.1" transform="rotate(-90 226.7 45.1)">P32</text>
<text x="229.2" y="45.1" transform="rotate(-90 229.2 45.1)">P31</text>
<text x="195.3" y="53">DGND</text>
<text x="211.5" y="50.2" transform="rotate(-90 211.5 50.2)">RSTPD_N</text>
<text x="219.1" y="48.7" transform="rotate(-90 219.1 48.7)">SIGOUT</text>
<text x="221.6" y="53.1" transform="rotate(-90 221.6 53.1)">P34/SIC_CLK</text>
<text x="235.3" y="53">SCK</text>
<text x="195.3" y="55.5">LOADMOD</text>
<text x="195.3" y="58">TGND</text>
<text x="222.8" y="58">MOSI/SDA/HSU_TX</text>
<text x="234.5" y="55.5">MISO</text>
<text x="125.7" y="65.3" transform="rotate(-90 125.7 65.3)">C13</text>
<text x="130.7" y="65.1" transform="rotate(-90 130.7 65.1)">22p</text>
<text x="195.3" y="60.6">TX1</text>
<text x="195.3" y="63.1">TVDD</text>
<text x="195.3" y="65.7">TX2</text>
<text x="219.6" y="60.6">NSS/P50_SCL/HSU_RX</text>
<text x="229.5" y="63.1">RSTOUT_N</text>
<text x="235.9" y="65.7">IRQ</text>
<text x="117" y="66.7" transform="rotate(-90 117 66.7)">X1</text>
<text x="122.5" y="69.3" transform="rotate(-90 122.5 69.3)">8M</text>
<text x="195.3" y="68.2">TGND</text>
<text x="195.3" y="70.7">AVDD</text>
<text x="227" y="68.2">P30/UART_RX</text>
<text x="234.1" y="70.7">PVDD</text>
<text x="125.7" y="75.5" transform="rotate(-90 125.7 75.5)">C14</text>
<text x="130.7" y="75.3" transform="rotate(-90 130.7 75.3)">22p</text>
<text x="182.3" y="77.4" transform="rotate(-90 182.3 77.4)">C18</text>
<text x="195.3" y="73.3">VMID</text>
<text x="195.3" y="75.8">RX</text>
<text x="236.4" y="75.8">NC</text>
<text x="236.4" y="73.3">NC</text>
<text x="177.2" y="78.3" transform="rotate(-90 177.2 78.3)">100n</text>
<text x="184.1" y="81.4" transform="rotate(-90 184.1 81.4)">R5</text>
<text x="186" y="81.2" transform="rotate(-90 186 81.2)">1k</text>
<text x="230.4" y="82.2">THERMAL</text>
<text x="206.4" y="85.6" transform="rotate(-90 206.4 85.6)">AGND</text>
<text x="208.9" y="85.6" transform="rotate(-90 208.9 85.6)">AUX1</text>
<text x="211.5" y="85.6" transform="rotate(-90 211.5 85.6)">AUX2</text>
<text x="214" y="85.6" transform="rotate(-90 214 85.6)">XTAL1</text>
<text x="216.5" y="85.6" transform="rotate(-90 216.5 85.6)">XTAL2</text>
<text x="219.1" y="85.6" transform="rotate(-90 219.1 85.6)">IO</text>
<text x="221.6" y="85.6" transform="rotate(-90 221.6 85.6)">I1</text>
<text x="224.2" y="85.6" transform="rotate(-90 224.2 85.6)">TESTEN</text>
<text x="226.7" y="85.6" transform="rotate(-90 226.7 85.6)">P35</text>
<text x="229.2" y="85.6" transform="rotate(-90 229.2 85.6)">NC</text>
<text x="124.7" y="91">C11</text>
<text x="132.3" y="91">C15</text>
<text x="139.9" y="91">C16</text>
<text x="124.8" y="96.1">100n</text>
<text x="132.5" y="96.1">100n</text>
<text x="140.1" y="96.1">100n</text>
<text x="213.6" y="106.5">X2</text>
<text x="208.5" y="113.2">C21</text>
<text x="223.7" y="113.2">C25</text>
<text x="208.5" y="118.3">22p</text>
<text x="216.5" y="116.8" transform="rotate(-90 216.5 116.8)">27.12M</text>
<text x="223.8" y="118.3">22p</text>
<text x="71.3" y="134.8">R1</text>
<text x="98.5" y="133.4" transform="rotate(-90 98.5 133.4)">C5</text>
<text x="111" y="134.3">560n</text>
<text x="82.7" y="141.8">C1</text>
<text x="89" y="141.8">C3</text>
<text x="98.5" y="139.8" transform="rotate(-90 98.5 139.8)">C6</text>
<text x="104.3" y="141.8">C9</text>
<text x="112" y="138.1">L1</text>
<text x="163.2" y="141.3">FERRIT</text>
<text x="198.1" y="141.3">FERRIT</text>
<text x="104.5" y="146.9">220p</text>
<text x="165.4" y="145.1">L3</text>
<text x="176.8" y="147.5">C17</text>
<text x="183.7" y="147.5">C19</text>
<text x="193.9" y="147.5">C20</text>
<text x="200.3" y="145.1">L4</text>
<text x="211.7" y="147.5">C22</text>
<text x="218.7" y="147.5">C23</text>
<text x="229.5" y="147.5">C26</text>
<text x="236.4" y="147.5">C27</text>
<text x="249.1" y="147.5">C28</text>
<text x="259.3" y="147.5">C29</text>
<text x="176.8" y="152.6">10u</text>
<text x="183.9" y="152.6">100n</text>
<text x="194.1" y="152.6">100n</text>
<text x="211.7" y="152.6">10u</text>
<text x="218.8" y="152.6">100n</text>
<text x="229.6" y="152.6">100n</text>
<text x="236.5" y="152.6">10u</text>
<text x="249.3" y="152.6">100n</text>
<text x="259.5" y="152.6">100n</text>
<text x="82.7" y="157">C2</text>
<text x="89" y="157">C4</text>
<text x="104.4" y="157">C10</text>
<text x="71.3" y="165.3">R2</text>
<text x="104.5" y="162.1">220p</text>
<text x="112" y="165.9">L2</text>
<text x="98.5" y="170.3" transform="rotate(-90 98.5 170.3)">C7</text>
<text x="111" y="169.7">560n</text>
<text x="98.5" y="176.6" transform="rotate(-90 98.5 176.6)">C8</text>
<text x="110.1" y="180.1">2.7k</text>
<text x="110.6" y="181.9">R3</text>
<text x="123.9" y="182.8" transform="rotate(-90 123.9 182.8)">1n</text>
<text x="129" y="184.1" transform="rotate(-90 129 184.1)">C12</text>
</g>
<g font-size="1.4" fill="#0000c2">
<text x="164.5" y="16.8">rfid-ic</text>
<text x="53.3" y="18.7">rfid mcu</text>
<text x="181.6" y="21.8">power-on-reset fähig!</text>
<text x="222.9" y="48.3">floating</text>
<text x="222.9" y="49.7">AN153710</text>
<text x="222.9" y="51">2.1.1/2.1.2</text>
<text x="206.4" y="59.7" transform="rotate(-90 206.4 59.7)">main power supply</text>
<text x="214" y="58.4" transform="rotate(-90 214 58.4)">nc (section 8.4.2)</text>
<text x="219.8" y="70.7">host interface supply</text>
<text x="219.6" y="82.8" transform="rotate(-90 219.6 82.8)">config for spi</text>
<text x="221" y="82.8" transform="rotate(-90 221 82.8)">operation</text>
<text x="64.8" y="125.3">Matching</text>
<text x="76.2" y="125.3">remark: use C0G caps</text>
<text x="99.1" y="125.3">EMC-Filter</text>
<text x="153.7" y="134.2">rfid power decoupling</text>
<text x="173.4" y="134.2">remark: choose a low esr (x5r/x7r) version for all 10u caps</text>
<text x="64.1" y="160.9" transform="rotate(-90 64.1 160.9)">TODO: design 13.56MHz antenna</text>
<text x="106.7" y="178">see section 13</text>
</g>
<g font-size="1.4" fill="#840000">
<text x="201.3" y="21.7">rfid_reset</text>
<text x="74.2" y="29.3">miso</text>
<text x="74.4" y="34.4">reset</text>
<text x="75.4" y="31.8">sck</text>
<text x="96.3" y="31.8">mosi</text>
<text x="206.2" y="33.9" transform="rotate(-90 206.2 33.9)">vbat</text>
<text x="208.8" y="34.1" transform="rotate(-90 208.8 34.1)">dvdd</text>
<text x="63.1" y="45.1">4</text>
<text x="63.1" y="47.6">6</text>
<text x="107.2" y="45.1">12</text>
<text x="107.2" y="47.6">13</text>
<text x="62.7" y="52.7">18</text>
<text x="107.2" y="50.2">14</text>
<text x="107.2" y="52.7">15</text>
<text x="116.6" y="50.9">ss</text>
<text x="116.6" y="53.4">mosi</text>
<text x="116.6" y="48.4">rfid_reset</text>
<text x="247" y="52.8">sck</text>
<text x="107.2" y="55.2">16</text>
<text x="107.2" y="57.8">17</text>
<text x="116.6" y="58.5">sck</text>
<text x="116.8" y="56">miso</text>
<text x="246.8" y="55.3">miso</text>
<text x="247" y="57.9">mosi</text>
<text x="62.7" y="60.3">20</text>
<text x="107.6" y="60.3">7</text>
<text x="107.6" y="62.9">8</text>
<text x="180.8" y="60.4">ant_tx1</text>
<text x="180.8" y="65.5">ant_tx2</text>
<text x="182.5" y="63">tvdd</text>
<text x="246.8" y="65.5">irq</text>
<text x="247" y="60.4">ss</text>
<text x="107.2" y="66.7">23</text>
<text x="107.2" y="69.2">24</text>
<text x="107.2" y="71.7">25</text>
<text x="182.2" y="70.6">avdd</text>
<text x="247" y="70.6">pvdd</text>
<text x="107.2" y="74.3">26</text>
<text x="107.2" y="76.8">27</text>
<text x="62.7" y="81.9">22</text>
<text x="62.7" y="79.4">19</text>
<text x="107.2" y="79.4">28</text>
<text x="107.2" y="81.9">29</text>
<text x="113" y="82.6">reset</text>
<text x="107.2" y="85.7">30</text>
<text x="107.2" y="88.3">31</text>
<text x="177.5" y="88.4">ant_rx</text>
<text x="107.2" y="90.8">32</text>
<text x="107.6" y="93.3">1</text>
<text x="107.6" y="95.9">2</text>
<text x="113" y="91.5">irq</text>
<text x="227.3" y="95.3">pvdd</text>
<text x="62.7" y="98.4">21</text>
<text x="63.1" y="101">5</text>
<text x="107.2" y="101">10</text>
<text x="107.6" y="98.4">9</text>
<text x="63.1" y="103.5">3</text>
<text x="107.2" y="103.5">11</text>
<text x="134" y="136.6">ant_tx1</text>
<text x="158" y="141.2" transform="rotate(-90 158 141.2)">dvdd</text>
<text x="183.9" y="143.6">avdd</text>
<text x="192.9" y="141.2" transform="rotate(-90 192.9 141.2)">dvdd</text>
<text x="218.8" y="143.6">tvdd</text>
<text x="235.4" y="141.2" transform="rotate(-90 235.4 141.2)">dvdd</text>
<text x="250" y="143.6">vbat</text>
<text x="259.5" y="143.6">pvdd</text>
<text x="134" y="167.1">ant_tx2</text>
<text x="133.8" y="179.8">ant_rx</text>
</g>
<g font-size="1.4" fill="#008484">
<text x="66.4" y="45.8">VCC</text>
<text x="88.4" y="45.8">(PCINT0/CLKO/ICP1)PB0</text>
<text x="66.4" y="48.4">VCC</text>
<text x="66.4" y="53.5">AVCC</text>
<text x="88" y="53.5">(PCINT3/OC2A/MOSI)PB3</text>
<text x="89.7" y="50.9">(PCINT2/OC1B/SS)PB2</text>
<text x="92" y="48.4">(PCINT1/OC1A)PB1</text>
<text x="92.3" y="56">(PCINT4/MISO)PB4</text>
<text x="92.9" y="58.5">(PCINT5/SCK)PB5</text>
<text x="66.4" y="61.1">AREF</text>
<text x="86.3" y="61.1">(PCINT6/XTAL1/TOSC1)PB6</text>
<text x="86.3" y="63.6">(PCINT7/XTAL2/TOSC2)PB7</text>
<text x="92" y="67.4">(PCINT8/ADC0)PC0</text>
<text x="92" y="70">(PCINT9/ADC1)PC1</text>
<text x="87.9" y="77.6">(PCINT12/SDA/ADC4)PC4</text>
<text x="91.3" y="72.5">(PCINT10/ADC2)PC2</text>
<text x="91.3" y="75.1">(PCINT11/ADC3)PC3</text>
<text x="66.4" y="82.7">ADC7</text>
<text x="66.4" y="80.1">ADC6</text>
<text x="88" y="80.1">(PCINT13/SCL/ADC5)PC5</text>
<text x="90.4" y="82.7">(PCINT14/RESET)PC6</text>
<text x="92.1" y="86.5">(PCINT16/RXD)PD0</text>
<text x="92.3" y="89">(PCINT17/TXD)PD1</text>
<text x="87.7" y="94.1">(PCINT19/OC2B/INT1)PD3</text>
<text x="92" y="91.6">(PCINT18/INT0)PD2</text>
<text x="66.4" y="101.7">GND</text>
<text x="66.4" y="99.2">GND</text>
<text x="87.6" y="101.7">(PCINT22/OC0A/AIN0)PD6</text>
<text x="89.2" y="99.2">(PCINT21/OC0B/T1)PD5</text>
<text x="90.1" y="96.6">(PCINT20/XCK/T0)PD4</text>
<text x="66.4" y="104.3">GND</text>
<text x="91.9" y="104.3">(PCINT23/AIN1)PD7</text>
<text x="95" y="108.7">ATMEGA328P-A</text>
</g>
<g font-size="1.4" fill="#848400">
<text x="113.8" y="86.5">rxd</text>
<text x="113.8" y="89">txd</text>
</g>
<text font-size="1.1" fill="#840084" x="82.4" y="73.6">TQFP32</text>
<g font-size="1.1" fill="#008484">
<text x="242.1" y="146.1" transform="rotate(-90 242.1 146.1)">PWR_FLAG</text>
<text x="242.1" y="158.8" transform="rotate(-90 242.1 158.8)">PWR_FLAG</text>
</g>
<g font-size=".9" fill="#840000">
<text x="118.5" y="62.5" transform="rotate(-90 118.5 62.5)">2</text>
<text x="120.7" y="65.4">3</text>
<text x="118.5" y="69.3" transform="rotate(-90 118.5 69.3)">1</text>
<text x="211" y="107.9">1</text>
<text x="217.8" y="107.9">2</text>
<text x="214.4" y="110.6" transform="rotate(-90 214.4 110.6)">3</text>
</g>
</svg>
